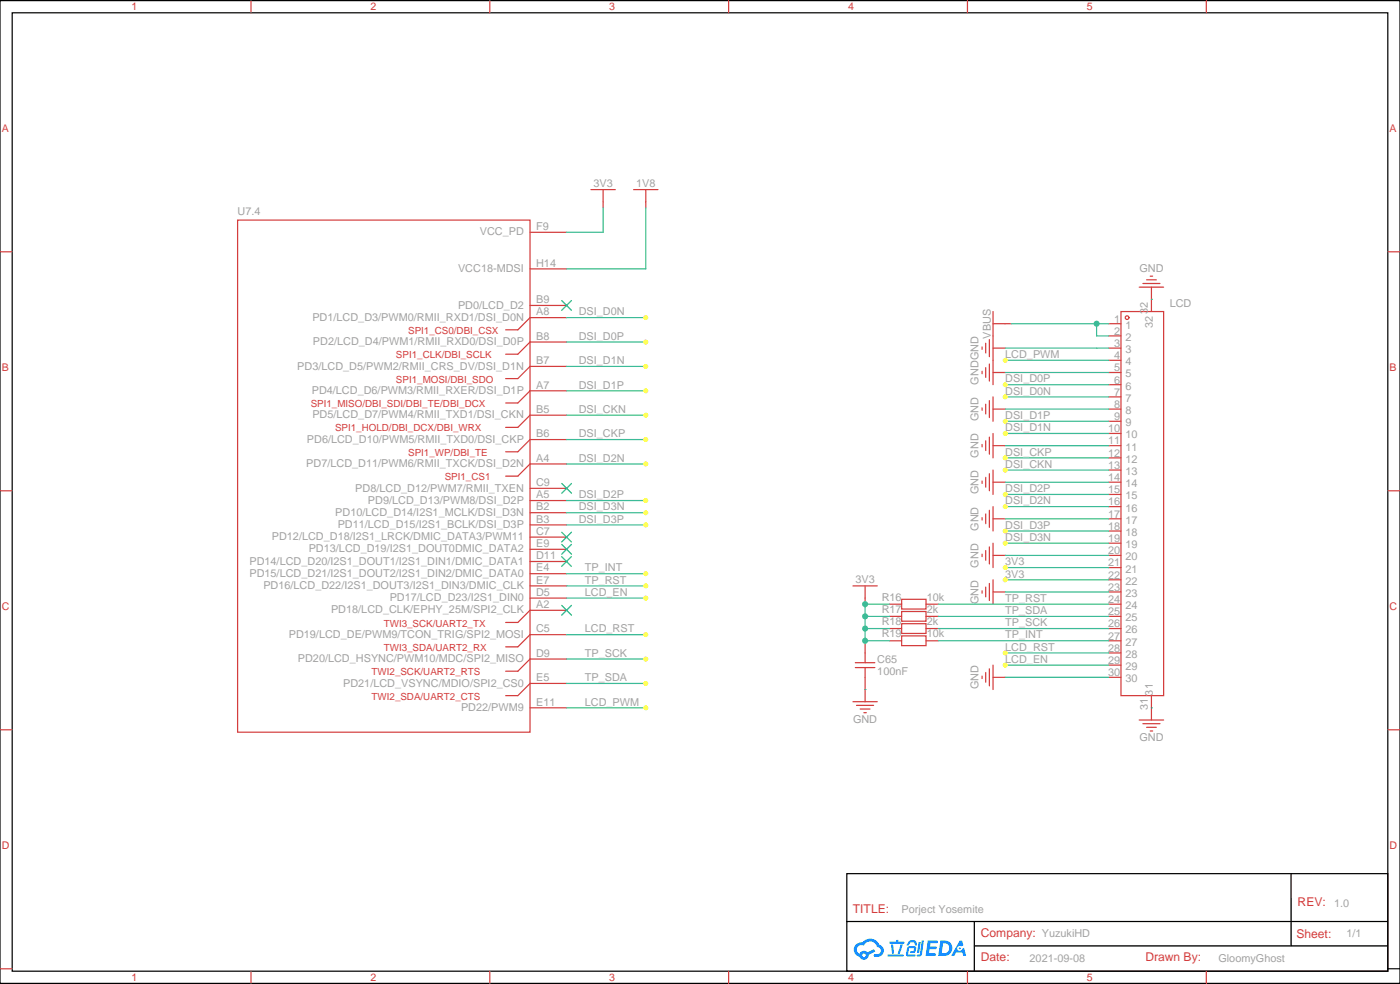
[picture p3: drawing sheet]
<svg xmlns="http://www.w3.org/2000/svg" width="405mm" height="285mm" viewBox="0 0 405 285" stroke-linecap="round" stroke-linejoin="round" font-family="sans-serif">
<path d="M0 .2h405.3v284.3h-405.3zM3.5 3.7h398.3v277.3h-398.3zM245.2 252.8h156.6v28.2h-156.6zM373.8 252.8v20.9M245.2 266.6h156.5M282.1 273.7h119.6M282.1 266.6v14.1M401.8 280.3h3.5" fill="none" stroke="#000" stroke-width=".35"/>
<g fill="none" stroke="#d43d3d" stroke-width=".35">
<path d="M72.7 .2v3.5M141.8 .2v3.5M211 .2v3.5M280.1 .2v3.5M349.2 .2v3.5M0 72.8h3.5M401.8 72.8h3.5M0 142h3.5M401.8 142h3.5M0 211.1h3.5M401.8 211.1h3.5M0 280.3h3.5"/>
<path d="M72.7 281v3.5M141.8 281v3.5M211 281v3.5M280.1 281v3.5M349.2 281v3.5"/>
</g>
<g fill="#178fff">
<path d="M268.6 272.1h2.5l.4 .2-.1 .5-2 .1-.1 .9h1.6l.4 .4-.5 .4h-1.7l-.1 1.2 1.8 .1 .2 .3-.2 .3-2.8 .1z"/>
<path d="M277.9 272.2h.7l.3 1.3-.6 .3a.74 .74 0 0 0-1.1 .3 .74 .74 0 0 0 .5 1 .74 .74 0 0 0 .9-.6l.5-.3 .6 2.3h-.8l-.3-.9h-1.8l-.5 .9h-.9z"/>
<path d="M266 272.5h.6l-.4 3a.31 .31 0 0 1-.4 .2 .31 .31 0 0 1-.3-.3z"/>
<path d="M266.9 272.1h.6l-.5 3.9a.89 .89 0 0 1-.7 .7 .89 .89 0 0 1-.9-.3l1-.4z"/>
<path d="M263.2 272.2l.6-.2 1.2 .1 .6 1.3-.7 .2-.3-1-1.1 .2a.95 .95 0 0 1-.9 .8l-.1-.2z"/>
<path d="M262.9 273.9l1.8-.2a1.04 1.04 0 0 1 .6 1.1 1.04 1.04 0 0 1-.9 .9h-.6a.29 .29 0 0 1-.3-.3 .29 .29 0 0 1 .3-.3h.7l.2-.8-1.5 .1-.3 1.7 1.9 .1a.29 .29 0 0 1 .3 .3 .29 .29 0 0 1-.3 .3l-2-.1-.4-.2 .2-2.1z"/>
<path d="M257 276.2h4.4a.3 .3 0 0 1 .3 .3 .3 .3 0 0 1-.3 .3h-4.3z"/>
<path d="M260.7 273.2h.7l-.5 1.7a1.02 1.02 0 0 1-.7 1.1l-.3-.2z"/>
<path d="M258 273.3h.6l.2 2.4-.2 .3-.3-.2z"/>
<path d="M257.5 272.5h1.9l.2-.6h.5v.6h1.5a.29 .29 0 0 1 .3 .3 .29 .29 0 0 1-.3 .2h-4z"/>
<path d="M272.3 272.1l-.7 4.5h1.5a2.27 2.27 0 0 0 2.6-2.3 2.27 2.27 0 0 0-2.7-2.2zM273.1 272.9a1.5 1.5 0 0 1 1.8 1.5 1.5 1.5 0 0 1-2 1.4h-.3z"/>
<path d="M247.8 273.3a2.09 2.09 0 0 0 1 3.5 1.37 1.37 0 0 0 1.6 .9 1.37 1.37 0 0 0 1.1-1.4l1.9-1-.4-.7-1.8 .9a1.4 1.4 0 0 0-2.3 .5 1.32 1.32 0 0 1-.7-1.9 1.32 1.32 0 0 1 1.9-.5 2.02 2.02 0 0 1 2.1-1.2 2.02 2.02 0 0 1 1.8 1.6 1.09 1.09 0 0 1 1 1.4 1.09 1.09 0 0 1-1.5 .7 .41 .41 0 0 0-.5 .3 .41 .41 0 0 0 .3 .5 1.89 1.89 0 0 0 2.5-1.2 1.89 1.89 0 0 0-1.2-2.4 2.98 2.98 0 0 0-5-.7l-1 .2zM249.6 276.4a.55 .55 0 0 1 1.1 0 .55 .55 0 0 1-1.1 0z"/>
<circle cx="277.9" cy="274.4" r=".28"/>
</g>
<g fill="none" stroke="#d43d3d" stroke-width=".35">
<path d="M171.1 54.9h7.1M174.6 54.9v5.2M183.4 54.9h7.1M187 54.9v5.2M68.8 63.7h84.7v148.1h-84.7zM153.5 67.2h10.5M153.5 77.8h10.5M333 79.9h.7M153.5 88.4h10.5M164 91.9h-10.5l-3.6 3.5h-3.5M164 99h-10.5l-3.6 3.5h-3.5M285.4 99.3v2.8"/>
<path d="M286.5 98.2v5M287.5 93.7h5.3M287.5 90.1v21.2M321 93.7h3.6M321 97.2h3.6M324.6 90.1h12.3v111.2h-12.3zM329.8 83.1h7.1M330.9 82h4.9M332 81h2.8M333.4 83.1v7M164 106h-10.5l-3.6 3.5h-3.5M164 113.1h-10.5l-3.6 3.5h-3.5"/>
<path d="M284.3 100.4v.7M284.3 107.4v.7M284.3 118v.7M285.4 106.4v2.8M285.4 116.9v2.9M286.5 105.3v4.9M286.5 115.9v4.9M287.5 100.7h3.5M287.5 107.8h3.5M287.5 118.4h3.5M287.5 114.8v7.1M321 100.7h3.6"/>
<path d="M321 104.2h3.6M321 107.8h3.6M321 111.3h3.6M321 114.8h3.6M321 118.4h3.6M164 120.1h-10.5l-3.6 3.5h-3.5M164 127.2h-10.5l-3.6 3.5h-3.5M164 134.2h-10.5l-3.6 3.6h-3.5M284.3 128.6v.7M284.3 139.2v.7M285.4 127.5v2.9M285.4 138.1v2.8"/>
<path d="M286.5 126.5v4.9M286.5 137.1v4.9M287.5 128.9h3.5M287.5 139.5h3.5M287.5 125.4v7.1M287.5 136v7.1M321 121.9h3.6M321 125.4h3.6M321 128.9h3.6M321 132.5h3.6M321 136h3.6M321 139.5h3.6"/>
<path d="M153.5 141.3h10.5M153.5 144.8h10.5M153.5 148.3h10.5M153.5 151.9h10.5M153.5 155.4h10.5M153.5 158.9h10.5M284.3 149.8v.7M285.4 148.7v2.8M285.4 159.3v2.8M286.5 147.6v5M286.5 158.2v5M287.5 150.1h3.5"/>
<path d="M287.5 146.6v7M287.5 157.2v7M321 143.1h3.6M321 146.6h3.6M321 150.1h3.6M321 153.6h3.6M321 157.2h3.6M153.5 162.5h10.5M153.5 166h10.5M153.5 169.5h10.5M153.5 173h10.5M164 176.6h-10.5l-3.6 3.5h-3.5"/>
<path d="M246.9 169.5h7.1M250.5 169.5v5.3M257.5 174.8h3.6M257.5 178.3h3.6M261.1 173.4h7v2.8h-7zM261.1 176.9h7v2.8h-7zM268.1 174.8h3.5M268.1 178.3h3.5M284.3 160.3v.7M284.3 170.9v.7M285.4 169.9v2.8M286.5 168.8v4.9"/>
<path d="M287.5 160.7h3.5M287.5 171.3h3.5M287.5 167.7v7.1M321 160.7h3.6M321 164.2h3.6M321 167.7h3.6M321 171.3h3.6M321 174.8h3.6M321 178.3h3.6M164 183.6h-10.5l-3.6 3.5h-3.5M164 190.7h-10.5l-3.6 3.5h-3.5M164 197.7h-10.5l-3.6 3.6h-3.5"/>
<path d="M247.6 191.7h5.7M247.6 193.1h5.7M250.5 185.4v6.3M250.5 193.1v9.9M257.5 181.9h3.6M257.5 185.4h3.6M261.1 180.4h7v2.9h-7zM261.1 184h7v2.8h-7zM268.1 181.9h3.5M268.1 185.4h3.5M284.3 195.6v.7M285.4 194.6v2.8"/>
<path d="M286.5 193.5v4.9M287.5 196h3.5M287.5 192.4v7.1M321 181.9h3.6M321 185.4h3.6M321 188.9h3.6M321 192.4h3.6M321 196h3.6M153.5 204.8h10.5M246.9 203h7.1M248 204.1h4.9M249.1 205.1h2.8"/>
<path d="M250.1 206.2h.7M329.8 208.3h7.1M330.9 209.4h4.9M332 210.4h2.8M333 211.5h.7M333.4 201.3v7"/>
<circle cx="326.3" cy="91.9" r=".53"/>
</g>
<path d="M162.6 87l2.9 2.8M165.5 87l-2.9 2.8M162.6 139.9l2.9 2.8M165.5 139.9l-2.9 2.8M162.6 154l2.9 2.8M162.6 157.5l2.9 2.8M165.5 154l-2.9 2.8M165.5 157.5l-2.9 2.8M162.6 161l2.9 2.9M162.6 175.2l2.9 2.8M165.5 161l-2.9 2.9M165.5 175.2l-2.9 2.8" fill="none" stroke="#3c3" stroke-width=".35"/>
<g fill="#3dbd91">
<circle cx="333.4" cy="86.6" r=".18"/>
<circle cx="333.4" cy="204.8" r=".18"/>
</g>
<g fill="none" stroke="#3dbd91" stroke-width=".35">
<path d="M291 118.4h30M291 114.8h30M291 139.5h30M291 136h30M291 132.5h30M291 128.9h30M291 125.4h30M291 121.9h30M291 157.2h30M291 153.6h30M291 150.1h30M291 146.6h30"/>
<path d="M291 143.1h30M250.5 178.3h7M257.5 174.8h-7v10.6h7M271.6 178.3h49.4M271.6 174.8h49.4M291 171.3h30M291 167.7h30M291 164.2h30M291 160.7h30M250.5 181.9h7M271.6 185.4h49.4M271.6 181.9h49.4"/>
<path d="M291 188.9h30"/>
</g>
<circle cx="250.5" cy="199.5" r=".18" fill="#3dbd91"/>
<g fill="none" stroke="#3dbd91" stroke-width=".35">
<path d="M174.6 60.1v7.1h-10.6M187 60.1v17.7h-23M164 91.9h23M164 99h23M292.8 93.7h28.2M317.5 93.7v3.5h3.5M164 106h23M164 113.1h23M291 107.8h30M291 111.3h30M291 100.7h30M291 104.2h30"/>
<path d="M164 120.1h23M164 127.2h23M164 134.2h23M164 148.3h23M164 144.8h23M164 151.9h23M164 173h23M164 169.5h23M164 166h23M164 183.6h23M164 197.7h23M164 190.7h23"/>
<path d="M291 196h30M291 192.4h30M164 204.8h23"/>
</g>
<g fill="#3dbd91">
<circle cx="250.5" cy="174.8" r=".88"/>
<circle cx="250.5" cy="185.4" r=".88"/>
<circle cx="250.5" cy="181.9" r=".88"/>
<circle cx="250.5" cy="178.3" r=".88"/>
<circle cx="317.5" cy="93.7" r=".88"/>
</g>
<g fill="#ff0">
<circle cx="291" cy="188.9" r=".71"/>
<circle cx="291" cy="167.7" r=".71"/>
<circle cx="291" cy="164.2" r=".71"/>
<circle cx="291" cy="157.2" r=".71"/>
<circle cx="291" cy="153.6" r=".71"/>
<circle cx="291" cy="146.6" r=".71"/>
<circle cx="291" cy="143.1" r=".71"/>
<circle cx="291" cy="136" r=".71"/>
<circle cx="291" cy="132.5" r=".71"/>
<circle cx="291" cy="125.4" r=".71"/>
<circle cx="291" cy="121.9" r=".71"/>
<circle cx="291" cy="114.8" r=".71"/>
<circle cx="291" cy="111.3" r=".71"/>
<circle cx="187" cy="91.9" r=".71"/>
<circle cx="187" cy="99" r=".71"/>
<circle cx="187" cy="106" r=".71"/>
<circle cx="187" cy="113.1" r=".71"/>
<circle cx="187" cy="120.1" r=".71"/>
<circle cx="187" cy="127.2" r=".71"/>
<circle cx="187" cy="134.2" r=".71"/>
<circle cx="187" cy="148.3" r=".71"/>
<circle cx="187" cy="144.8" r=".71"/>
<circle cx="187" cy="151.9" r=".71"/>
<circle cx="187" cy="204.8" r=".71"/>
<circle cx="291" cy="192.4" r=".71"/>
<circle cx="187" cy="183.6" r=".71"/>
<circle cx="187" cy="173" r=".71"/>
<circle cx="187" cy="197.7" r=".71"/>
<circle cx="187" cy="190.7" r=".71"/>
<circle cx="187" cy="169.5" r=".71"/>
<circle cx="187" cy="166" r=".71"/>
<circle cx="291" cy="104.2" r=".71"/>
</g>
<g font-size="3.5" fill="#d43d3d">
<text x="375.7" y="262.3">REV:</text>
<text x="246.9" y="264">TITLE:</text>
<text x="284" y="271.1">Company: YuzukiHD</text>
<text x="375.4" y="271.4">Sheet:</text>
<text x="284" y="278.1">Date:</text>
<text x="331.6" y="278.1">Drawn By:</text>
</g>
<g font-size="3.1" fill="#d43d3d">
<text x="38.1" y="3">1</text>
<text x="107.2" y="3">2</text>
<text x="176.4" y="3">3</text>
<text x="245.5" y="3">4</text>
<text x="314.7" y="3">5</text>
<text x=".5" y="38.1">A</text>
<text x="402.3" y="38.1">A</text>
<text x=".5" y="107.3">B</text>
<text x="402.3" y="107.3">B</text>
<text x=".5" y="176.4">C</text>
<text x="402.3" y="176.4">C</text>
<text x=".5" y="245.5">D</text>
<text x="402.3" y="245.5">D</text>
<text x="38.1" y="283.8">1</text>
<text x="107.2" y="283.8">2</text>
<text x="176.4" y="283.8">3</text>
<text x="245.5" y="283.8">4</text>
<text x="314.7" y="283.8">5</text>
</g>
<g font-size="3.1" fill="#a2a2a2">
<text x="171.8" y="54">3V3</text>
<text x="184.2" y="54">1V8</text>
<text x="68.8" y="62.3">U7.4</text>
<text x="138.9" y="68.1">VCC_PD</text>
<text x="155.2" y="66.5">F9</text>
<text x="155.2" y="77.1">H14</text>
<text x="132.6" y="78.7">VCC18-MDSI</text>
<text x="329.9" y="78.7">GND</text>
<text x="132.6" y="89.3">PD0/LCD_D2</text>
<text x="155.2" y="87.7">B9</text>
<text x="338.7" y="89">LCD</text>
<text x="90.4" y="92.8">PD1/LCD_D3/PWM0/RMII_RXD1/DSI_D0N</text>
<text x="155.2" y="91.2">A8</text>
<text x="167.6" y="91.2">DSI_D0N</text>
<text x="322.6" y="93.3">1</text>
<text x="325.9" y="95.1">1</text>
<text x="332.4" y="90.8" transform="rotate(-90 332.4 90.8)">32</text>
<text x="333.8" y="95" transform="rotate(-90 333.8 95)">32</text>
<text x="90.6" y="99.9">PD2/LCD_D4/PWM1/RMII_RXD0/DSI_D0P</text>
<text x="155.2" y="98.3">B8</text>
<text x="167.6" y="98.3">DSI_D0P</text>
<text x="286.9" y="98" transform="rotate(-90 286.9 98)">VBUS</text>
<text x="322.6" y="96.9">2</text>
<text x="322.6" y="100.4">3</text>
<text x="325.9" y="98.6">2</text>
<text x="86.1" y="106.9">PD3/LCD_D5/PWM2/RMII_CRS_DV/DSI_D1N</text>
<text x="155.2" y="105.4">B7</text>
<text x="167.6" y="105.4">DSI_D1N</text>
<text x="291" y="103.6">LCD_PWM</text>
<text x="322.6" y="103.9">4</text>
<text x="322.6" y="107.4">5</text>
<text x="325.9" y="102.1">3</text>
<text x="325.9" y="105.7">4</text>
<text x="90.3" y="114">PD4/LCD_D6/PWM3/RMII_RXER/DSI_D1P</text>
<text x="155.2" y="112.4">A7</text>
<text x="167.6" y="112.4">DSI_D1P</text>
<text x="283.3" y="111.3" transform="rotate(-90 283.3 111.3)">GNDGND</text>
<text x="291" y="110.6">DSI_D0P</text>
<text x="322.6" y="111">6</text>
<text x="325.9" y="109.2">5</text>
<text x="325.9" y="112.7">6</text>
<text x="155.2" y="119.5">B5</text>
<text x="167.6" y="119.5">DSI_CKN</text>
<text x="291" y="114.2">DSI_D0N</text>
<text x="322.6" y="114.5">7</text>
<text x="322.6" y="118">8</text>
<text x="325.9" y="116.3">7</text>
<text x="325.9" y="119.8">8</text>
<text x="90.4" y="121">PD5/LCD_D7/PWM4/RMII_TXD1/DSI_CKN</text>
<text x="283.3" y="121.9" transform="rotate(-90 283.3 121.9)">GND</text>
<text x="291" y="124.8">DSI_D1N</text>
<text x="291" y="121.2">DSI_D1P</text>
<text x="320.9" y="125.1">10</text>
<text x="322.6" y="121.5">9</text>
<text x="325.9" y="123.3">9</text>
<text x="88.9" y="128.1">PD6/LCD_D10/PWM5/RMII_TXD0/DSI_CKP</text>
<text x="155.2" y="126.5">B6</text>
<text x="167.6" y="126.5">DSI_CKP</text>
<text x="291" y="131.8">DSI_CKP</text>
<text x="320.9" y="128.6">11</text>
<text x="325.9" y="126.8">10</text>
<text x="325.9" y="130.4">11</text>
<text x="88.7" y="135.1">PD7/LCD_D11/PWM6/RMII_TXCK/DSI_D2N</text>
<text x="155.2" y="133.6">A4</text>
<text x="167.6" y="133.6">DSI_D2N</text>
<text x="283.3" y="132.4" transform="rotate(-90 283.3 132.4)">GND</text>
<text x="291" y="135.3">DSI_CKN</text>
<text x="320.9" y="132.1">12</text>
<text x="320.9" y="135.7">13</text>
<text x="325.9" y="133.9">12</text>
<text x="325.9" y="137.4">13</text>
<text x="102.9" y="142.2">PD8/LCD_D12/PWM7/RMII_TXEN</text>
<text x="155.2" y="140.6">C9</text>
<text x="283.3" y="143" transform="rotate(-90 283.3 143)">GND</text>
<text x="291" y="142.4">DSI_D2P</text>
<text x="320.9" y="139.2">14</text>
<text x="320.9" y="142.7">15</text>
<text x="325.9" y="140.9">14</text>
<text x="97.1" y="149.3">PD10/LCD_D14/I2S1_MCLK/DSI_D3N</text>
<text x="106.5" y="145.7">PD9/LCD_D13/PWM8/DSI_D2P</text>
<text x="155.2" y="144.2">A5</text>
<text x="155.2" y="147.7">B2</text>
<text x="167.6" y="147.7">DSI_D3N</text>
<text x="167.6" y="144.2">DSI_D2P</text>
<text x="291" y="145.9">DSI_D2N</text>
<text x="320.9" y="146.2">16</text>
<text x="320.9" y="149.8">17</text>
<text x="325.9" y="144.5">15</text>
<text x="325.9" y="148">16</text>
<text x="97.8" y="152.8">PD11/LCD_D15/I2S1_BCLK/DSI_D3P</text>
<text x="155.2" y="151.2">B3</text>
<text x="155.2" y="154.7">C7</text>
<text x="167.6" y="151.2">DSI_D3P</text>
<text x="283.3" y="153.6" transform="rotate(-90 283.3 153.6)">GND</text>
<text x="291" y="153">DSI_D3P</text>
<text x="320.9" y="153.3">18</text>
<text x="325.9" y="151.5">17</text>
<text x="325.9" y="155.1">18</text>
<text x="78.7" y="156.3">PD12/LCD_D18/I2S1_LRCK/DMIC_DATA3/PWM11</text>
<text x="89.4" y="159.8">PD13/LCD_D19/I2S1_DOUT0DMIC_DATA2</text>
<text x="155.2" y="158.3">E9</text>
<text x="155.2" y="161.8">D11</text>
<text x="291" y="156.5">DSI_D3N</text>
<text x="320.9" y="156.8">19</text>
<text x="320.9" y="160.4">20</text>
<text x="325.9" y="158.6">19</text>
<text x="72.2" y="163.4">PD14/LCD_D20/I2S1_DOUT1/I2S1_DIN1/DMIC_DATA1</text>
<text x="72.2" y="166.9">PD15/LCD_D21/I2S1_DOUT2/I2S1_DIN2/DMIC_DATA0</text>
<text x="155.2" y="165.3">E4</text>
<text x="169.3" y="165.3">TP_INT</text>
<text x="283.3" y="164.2" transform="rotate(-90 283.3 164.2)">GND</text>
<text x="291" y="167.1">3V3</text>
<text x="291" y="163.6">3V3</text>
<text x="320.9" y="163.9">21</text>
<text x="320.9" y="167.4">22</text>
<text x="325.9" y="162.1">20</text>
<text x="325.9" y="165.6">21</text>
<text x="76.2" y="170.4">PD16/LCD_D22/I2S1_DOUT3/I2S1_DIN3/DMIC_CLK</text>
<text x="112.8" y="174">PD17/LCD_D23/I2S1_DIN0</text>
<text x="155.2" y="168.9">E7</text>
<text x="155.2" y="172.4">D5</text>
<text x="169.3" y="172.4">LCD_EN</text>
<text x="169.3" y="168.9">TP_RST</text>
<text x="247.7" y="168.7">3V3</text>
<text x="255.3" y="173.8">R16</text>
<text x="268.3" y="173.8">10k</text>
<text x="320.9" y="170.9">23</text>
<text x="325.9" y="169.2">22</text>
<text x="325.9" y="172.7">23</text>
<text x="95.9" y="177.5">PD18/LCD_CLK/EPHY_25M/SPI2_CLK</text>
<text x="155.2" y="175.9">A2</text>
<text x="255.3" y="177.3">R17</text>
<text x="268.3" y="177.3">2k</text>
<text x="283.3" y="174.8" transform="rotate(-90 283.3 174.8)">GND</text>
<text x="291" y="177.7">TP_SDA</text>
<text x="291" y="174.1">TP_RST</text>
<text x="320.9" y="174.5">24</text>
<text x="320.9" y="178">25</text>
<text x="325.9" y="176.2">24</text>
<text x="325.9" y="179.8">25</text>
<text x="83.6" y="184.5">PD19/LCD_DE/PWM9/TCON_TRIG/SPI2_MOSI</text>
<text x="155.2" y="183">C5</text>
<text x="169.3" y="183">LCD_RST</text>
<text x="255.3" y="180.8">R18</text>
<text x="255.3" y="184.3">R19</text>
<text x="268.3" y="180.8">2k</text>
<text x="268.3" y="184.3">10k</text>
<text x="291" y="184.7">TP_INT</text>
<text x="291" y="181.2">TP_SCK</text>
<text x="320.9" y="181.5">26</text>
<text x="320.9" y="185">27</text>
<text x="325.9" y="183.3">26</text>
<text x="86.2" y="191.6">PD20/LCD_HSYNC/PWM10/MDC/SPI2_MISO</text>
<text x="155.2" y="190">D9</text>
<text x="169.3" y="190">TP_SCK</text>
<text x="254" y="191.8">C65</text>
<text x="291" y="188.3">LCD_RST</text>
<text x="291" y="191.8">LCD_EN</text>
<text x="320.9" y="188.6">28</text>
<text x="325.9" y="186.8">27</text>
<text x="325.9" y="190.3">28</text>
<text x="155.2" y="197.1">E5</text>
<text x="169.3" y="197.1">TP_SDA</text>
<text x="254" y="195.3">100nF</text>
<text x="320.9" y="192.1">29</text>
<text x="320.9" y="195.6">30</text>
<text x="325.9" y="193.9">29</text>
<text x="325.9" y="197.4">30</text>
<text x="99.4" y="198.6">PD21/LCD_VSYNC/MDIO/SPI2_CS0</text>
<text x="283.3" y="199.5" transform="rotate(-90 283.3 199.5)">GND</text>
<text x="333.8" y="201.2" transform="rotate(-90 333.8 201.2)">31</text>
<text x="133.5" y="205.7">PD22/PWM9</text>
<text x="155.2" y="204.1">E11</text>
<text x="169.3" y="204.1">LCD_PWM</text>
<text x="247" y="209.2">GND</text>
<text x="332.4" y="205.4" transform="rotate(-90 332.4 205.4)">31</text>
<text x="329.9" y="214.5">GND</text>
<text x="386.3" y="262.3">1.0</text>
<text x="261.1" y="264.1">Porject Yosemite</text>
<text x="389.8" y="271.2">1/1</text>
<text x="298.1" y="278.2">2021-09-08</text>
<text x="352.8" y="278.2">GloomyGhost</text>
</g>
<g font-size="2.8" fill="#d43d3d">
<text x="118.2" y="96.6">SPI1_CS0/DBI_CSX</text>
<text x="114.7" y="103.6">SPI1_CLK/DBI_SCLK</text>
<text x="114.7" y="110.7">SPI1_MOSI/DBI_SDO</text>
<text x="90" y="117.8">SPI1_MISO/DBI_SDI/DBI_TE/DBI_DCX</text>
<text x="97" y="124.8">SPI1_HOLD/DBI_DCX/DBI_WRX</text>
<text x="118.2" y="131.9">SPI1_WP/DBI_TE</text>
<text x="128.8" y="138.9">SPI1_CS1</text>
<text x="111.1" y="181.3">TWI3_SCK/UART2_TX</text>
<text x="111.1" y="188.3">TWI3_SDA/UART2_RX</text>
<text x="107.6" y="195.4">TWI2_SCK/UART2_RTS</text>
<text x="107.6" y="202.4">TWI2_SDA/UART2_CTS</text>
</g>
</svg>
